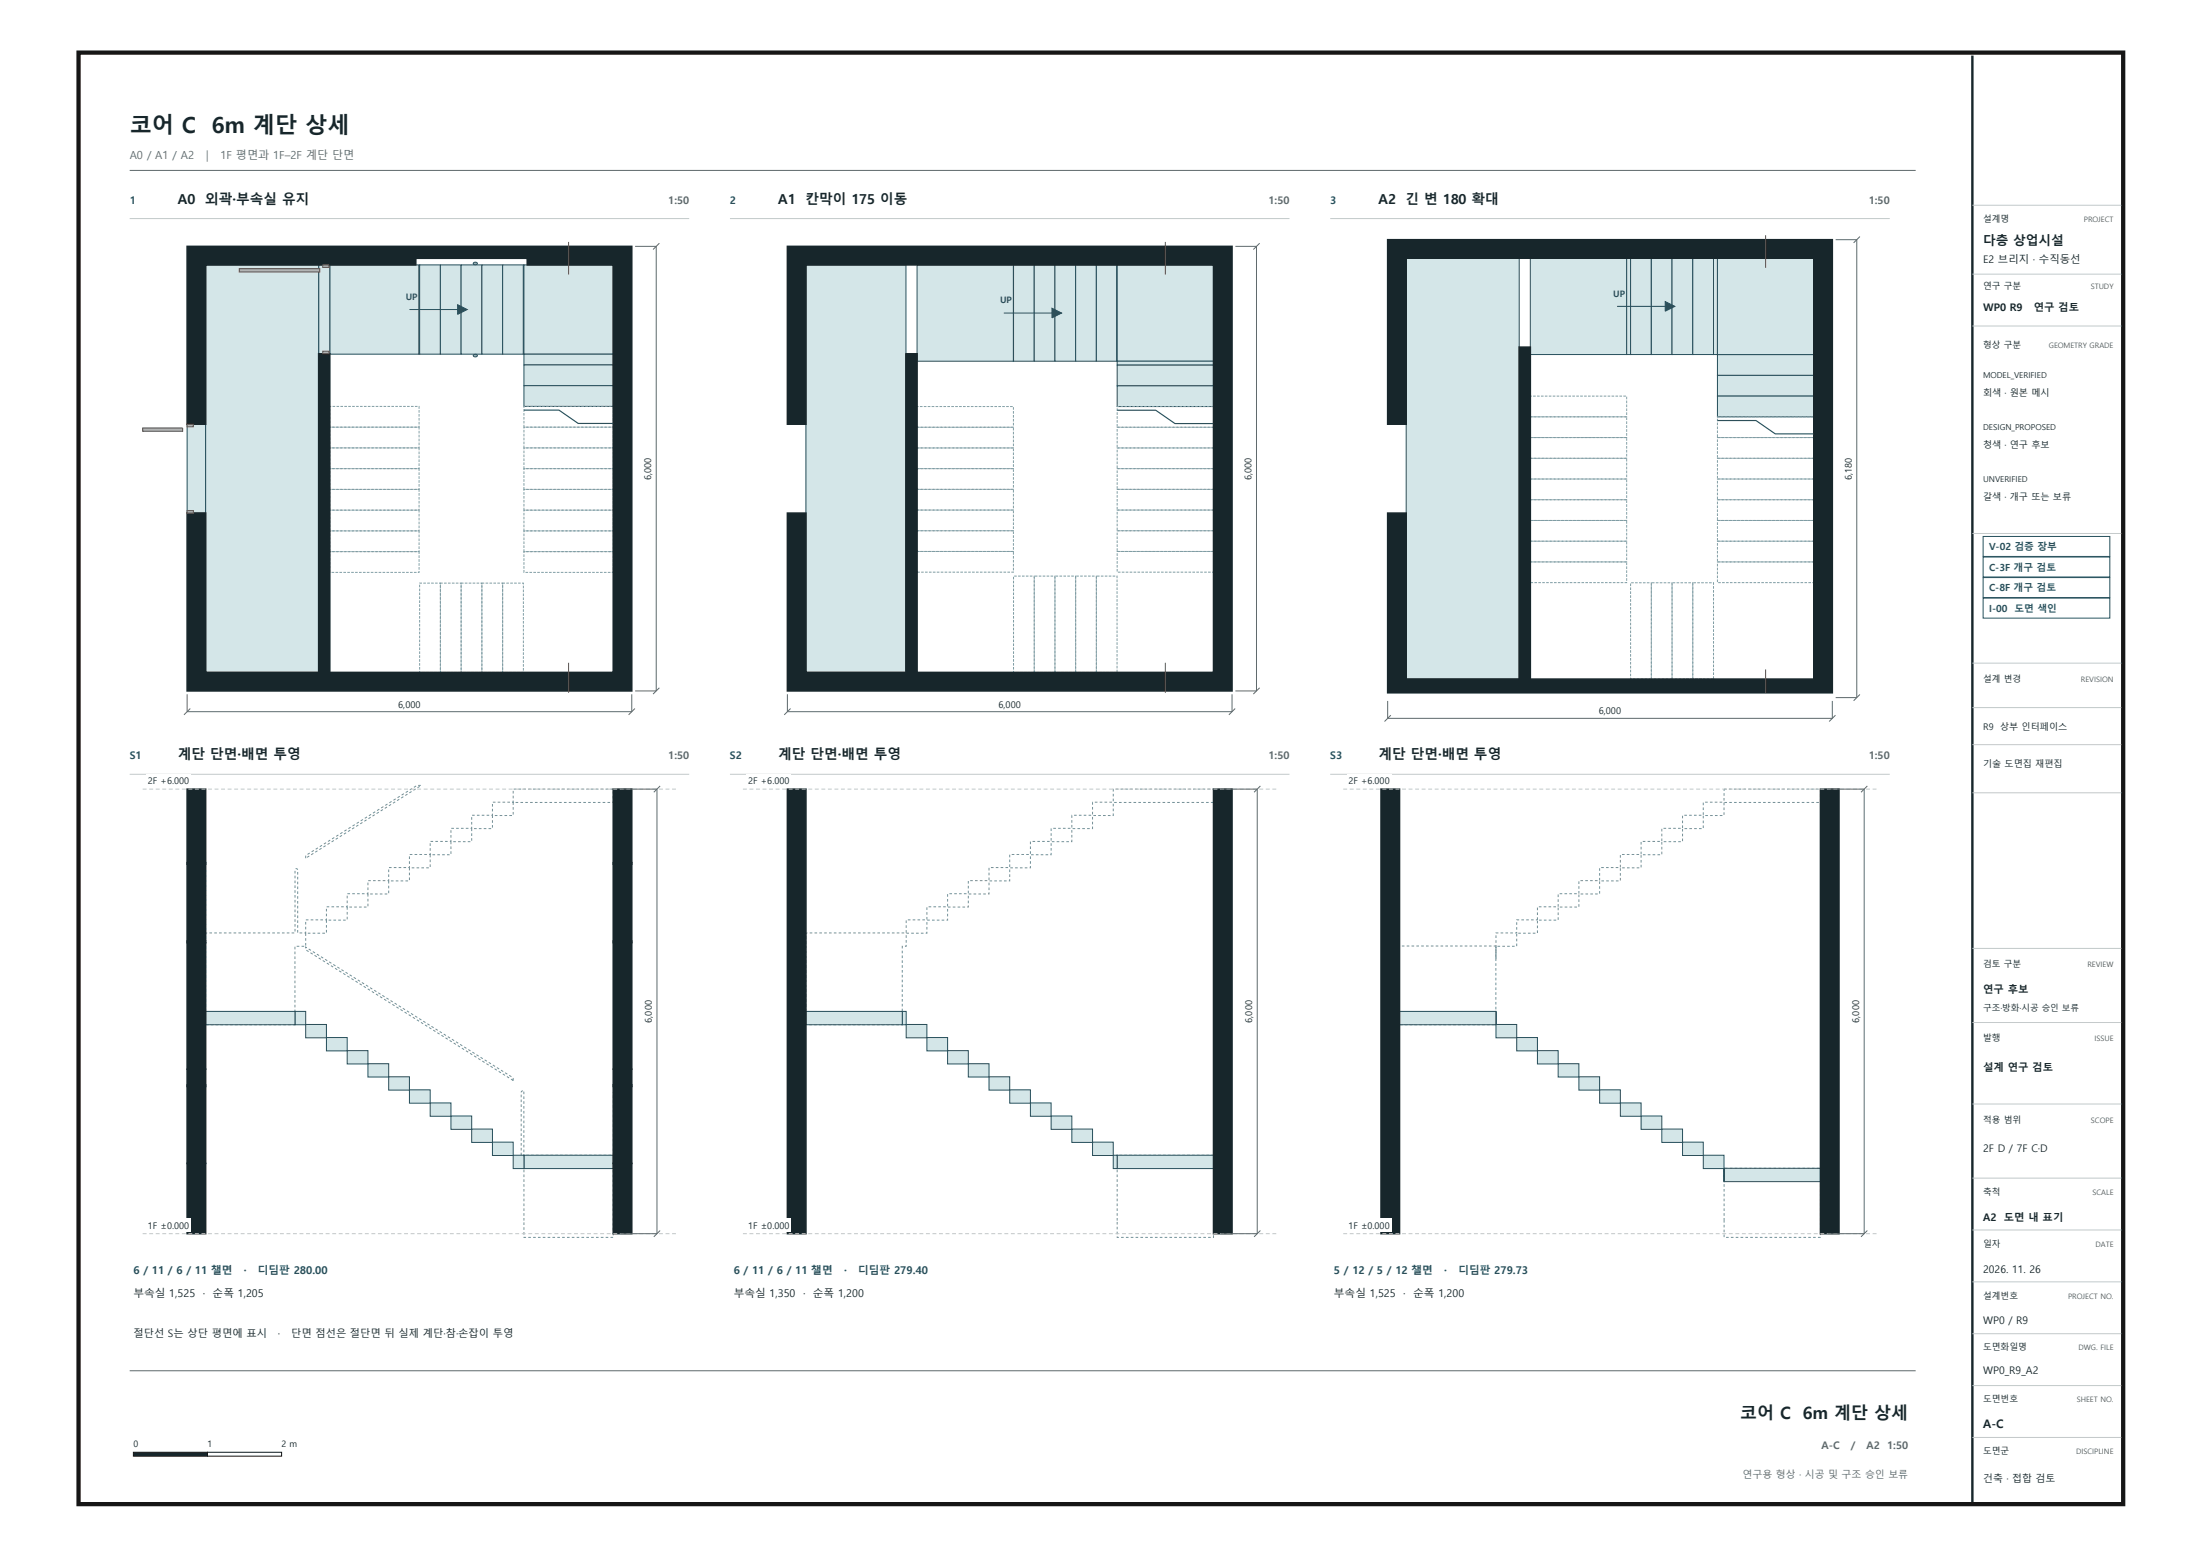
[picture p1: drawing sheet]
<svg xmlns="http://www.w3.org/2000/svg" width="594mm" height="420mm" viewBox="0 0 594 420" stroke-linecap="round" stroke-linejoin="round" font-family="sans-serif">
<path d="M35 46h482M35 370h482" fill="none" stroke="#5e696b" stroke-width=".27"/>
<path d="M36 392h20v1h-20z" fill="#17262b" stroke="#161616" stroke-width=".27"/>
<path d="M56 392h20v1h-20z" fill="#fff" stroke="#161616" stroke-width=".27"/>
<path d="M35 59h151" fill="none" stroke="#c2c9c9" stroke-width=".27"/>
<g fill="#d4e6e8" stroke="#264f5c" stroke-width=".27">
<path d="M89 71.5h24.1v24.1h-24.1z" fill-rule="evenodd"/>
<path d="M113.1 71.5h.1v24.1h-.1z" fill-rule="evenodd"/>
<path d="M50.5 114.5h5v24h-5z" fill-rule="evenodd"/>
<path d="M86 71.5h3v24h-3z" fill-rule="evenodd"/>
<path d="M55.5 71.5h30.5v110h-30.5z" fill-rule="evenodd"/>
<path d="M113.2 71.5h5.7v24.1h-5.7z" fill-rule="evenodd"/>
<path d="M118.9 71.5h5.6v24.1h-5.6z" fill-rule="evenodd"/>
<path d="M124.5 71.5h5.5v24.1h-5.5z" fill-rule="evenodd"/>
<path d="M130 71.5h5.6v24.1h-5.6z" fill-rule="evenodd"/>
<path d="M135.6 71.5h5.7v24.1h-5.7z" fill-rule="evenodd"/>
<path d="M141.3 71.5h.1v24.1h-.1z" fill-rule="evenodd"/>
<path d="M141.4 71.5h24.1v24.1h-24.1z" fill-rule="evenodd"/>
<path d="M141.4 95.6h24.1v2.9h-24.1z" fill-rule="evenodd"/>
<path d="M141.4 98.5h24.1v5.6h-24.1z" fill-rule="evenodd"/>
<path d="M141.4 104.1h24.1v5.6h-24.1z" fill-rule="evenodd"/>
</g>
<g fill="none" stroke="#809ea6" stroke-width=".27" stroke-dasharray=".7 .4" stroke-linecap="butt">
<path d="M89 115.3v-5.6h24.1v5.6h-24.1M165.5 109.7v5.6h-24.1v-5.6h24.1M165.5 115.3v5.6h-24.1v-5.6h24.1M89 137.7v-5.6h24.1v5.6h-24.1M89 132.1v-5.6h24.1v5.6h-24.1M89 126.5v-5.6h24.1v5.6h-24.1M89 120.9v-5.6h24.1v5.6h-24.1M165.5 120.9v5.6h-24.1v-5.6h24.1M165.5 126.5v5.6h-24.1v-5.6h24.1M165.5 132.1v5.6h-24.1v-5.6h24.1M165.5 137.7v5.6h-24.1v-5.6h24.1M89 154.5v-5.6h24.1v5.6h-24.1"/>
<path d="M89 148.9v-5.6h24.1v5.6h-24.1M89 143.3v-5.6h24.1v5.6h-24.1M165.5 143.3v5.6h-24.1v-5.6h24.1M165.5 148.9v5.6h-24.1v-5.6h24.1M118.9 181.5h-5.7v-24.1h5.7v24.1M124.5 181.5h-5.6v-24.1h5.6v24.1M130 181.5h-5.5v-24.1h5.5v24.1M135.6 181.5h-5.6v-24.1h5.6v24.1M141.3 181.5h-5.7v-24.1h5.7v24.1"/>
</g>
<g fill="#94b8c2" stroke="#264f5c" stroke-width=".27">
<path d="M127.8 95.8l.3-.2a.44 .44 0 0 1 .6 .1 .44 .44 0 0 1 0 .6 .44 .44 0 0 1-.6 0l-.3-.1z" fill-rule="evenodd"/>
<path d="M127.8 70.9l.3-.1a.44 .44 0 0 1 .6 0 .44 .44 0 0 1 0 .6 .44 .44 0 0 1-.6 .1l-.3-.2z" fill-rule="evenodd"/>
</g>
<path d="M50.5 66.5h120v120h-120v-48h5v43h110v-110h-23.2v-1.8h-30.1v1.8h-56.7v43h-5z" fill-rule="evenodd" fill="#17262b" stroke="#17262b" stroke-width=".42"/>
<g fill="#c9ab96" stroke="#914a2e" stroke-width=".27">
<path d="M50.5 114.5h1.7v.7h-1.7z" fill-rule="evenodd"/>
<path d="M50.5 137.8h1.7v.7h-1.7z" fill-rule="evenodd"/>
<path d="M38.5 115.5h10.8v.9h-10.8z" fill-rule="evenodd"/>
</g>
<path d="M86 95.5h3v86h-3z" fill-rule="evenodd" fill="#17262b" stroke="#17262b" stroke-width=".42"/>
<g fill="#c9ab96" stroke="#914a2e" stroke-width=".27">
<path d="M87.1 71.5h1.7v.7h-1.7z" fill-rule="evenodd"/>
<path d="M87.1 94.8h1.7v.7h-1.7z" fill-rule="evenodd"/>
<path d="M64.6 72.5h21.7v.9h-21.7z" fill-rule="evenodd"/>
</g>
<path d="M171.4 66.5h5.7v120h-5.7M178 65.6l-1.8 1.8M50.5 187.4v4.7h120v-4.7M51.3 191.2l-1.6 1.8M171.3 191.2l-1.6 1.8M178 185.6l-1.8 1.7" fill="none" stroke="#5e696b" stroke-width=".27"/>
<path d="M110.5 83.6h15.6" fill="none" stroke="#264f5c" stroke-width=".27"/>
<path d="M123.5 82.2l2.6 1.4-2.6 1.2z" fill="#264f5c" stroke="#264f5c" stroke-width=".27"/>
<path d="M153.5 65.3v8.8M153.5 178.9v8.1" fill="none" stroke="#914a2e" stroke-width=".27"/>
<path d="M141.4 110.7h9.4l5.3 3.6h9.4" fill="none" stroke="#264f5c" stroke-width=".31"/>
<path d="M35 209h151" fill="none" stroke="#c2c9c9" stroke-width=".27"/>
<path d="M55.5 234.8v17.7l-.4 .3-.3-.3v-17.7l.3-.3 .4 .3M82.5 231.7v-.8l30-18.9h1.2l-31.2 19.7M55.5 273v-21.2h24.1v-17l.2-.3h.4l.1 .3v17h2.2v-3.5h5.6v-3.5h5.6v-3.6h5.6v-3.5h5.6v-3.5h5.6v-3.6h5.6v-3.5h5.6v-3.5h5.6v-3.5h5.6v-3.6h5.6v-3.5h27v3.6h-27v3.5h-5.6v3.6h-5.6v3.5h-5.6v3.5h-5.6v3.5h-5.6v3.6h-5.6v3.5h-5.6v3.5h-5.6v3.6h-5.6v3.5h-5.6v3.5h-2.9v21.2h-24.1v-3.6M138.5 291.7l-56-35.3v-.8l56 35.3v.8M141.3 294.6l.1 17.9-.4 .3-.3-.3v-17.7l.3-.3 .3 .1M166.1 294.5l.1 .3v17.7l-.3 .3-.4-.3v-17.7l.2-.3h.4M141.4 329.5v-17.7h24.1v22.2h-24.1v-4.5" fill="none" stroke="#758f94" stroke-width=".27" stroke-dasharray=".7 .6" stroke-linecap="butt"/>
<g fill="#d4e6e8" stroke="#264f5c" stroke-width=".27">
<path d="M141.4 311.8h24.1v3.6h-24.1z" fill-rule="evenodd"/>
<path d="M138.5 311.8h2.9v3.6h-2.9z" fill-rule="evenodd"/>
<path d="M132.9 308.3h5.6v3.6h-5.6z" fill-rule="evenodd"/>
<path d="M127.3 304.8h5.6v3.6h-5.6z" fill-rule="evenodd"/>
<path d="M121.7 301.2h5.6v3.6h-5.6z" fill-rule="evenodd"/>
<path d="M116.1 297.7h5.6v3.6h-5.6z" fill-rule="evenodd"/>
<path d="M110.5 294.2h5.6v3.6h-5.6z" fill-rule="evenodd"/>
<path d="M104.9 290.6h5.6v3.6h-5.6z" fill-rule="evenodd"/>
<path d="M99.3 287.1h5.6v3.6h-5.6z" fill-rule="evenodd"/>
<path d="M93.7 283.6h5.6v3.6h-5.6z" fill-rule="evenodd"/>
<path d="M88.1 280.1h5.6v3.6h-5.6z" fill-rule="evenodd"/>
<path d="M82.5 276.5h5.6v3.6h-5.6z" fill-rule="evenodd"/>
<path d="M79.6 273h2.9v3.6h-2.9z" fill-rule="evenodd"/>
<path d="M55.5 273h24.1v3.6h-24.1z" fill-rule="evenodd"/>
</g>
<g fill="#17262b" stroke="#17262b" stroke-width=".42">
<path d="M50.5 314h5v19h-5z" fill-rule="evenodd"/>
<path d="M165.5 314h5v19h-5z" fill-rule="evenodd"/>
<path d="M50.5 293.3h5v20.7h-5z" fill-rule="evenodd"/>
<path d="M165.5 293.3h5v20.7h-5z" fill-rule="evenodd"/>
<path d="M50.5 292.9h5v.4h-5z" fill-rule="evenodd"/>
<path d="M165.5 292.9h5v.4h-5z" fill-rule="evenodd"/>
<path d="M50.5 288.6h5v4.3h-5z" fill-rule="evenodd"/>
<path d="M165.5 288.6h5v4.3h-5z" fill-rule="evenodd"/>
<path d="M50.5 254.4h5v34.2h-5z" fill-rule="evenodd"/>
<path d="M165.5 254.4h5v34.2h-5z" fill-rule="evenodd"/>
<path d="M50.5 254h5v.4h-5z" fill-rule="evenodd"/>
<path d="M165.5 254h5v.4h-5z" fill-rule="evenodd"/>
<path d="M50.5 233.3h5v20.7h-5z" fill-rule="evenodd"/>
<path d="M165.5 233.3h5v20.7h-5z" fill-rule="evenodd"/>
<path d="M50.5 232.9h5v.4h-5z" fill-rule="evenodd"/>
<path d="M165.5 232.9h5v.4h-5z" fill-rule="evenodd"/>
<path d="M50.5 213h5v19.9h-5z" fill-rule="evenodd"/>
<path d="M165.5 213h5v19.9h-5z" fill-rule="evenodd"/>
</g>
<path d="M38.5 333h144" fill="none" stroke="#c2c9c9" stroke-width=".27" stroke-dasharray="1.1 .7" stroke-linecap="butt"/>
<path d="M39.4 328.9h12.1v3.5h-12.1z" fill="#fff"/>
<path d="M38.5 213h144" fill="none" stroke="#c2c9c9" stroke-width=".27" stroke-dasharray="1.1 .7" stroke-linecap="butt"/>
<path d="M39.4 208.9h12.1v3.5h-12.1z" fill="#fff"/>
<path d="M167.4 213h9.9v120h-9.9M178.2 212.1l-1.8 1.7M178.2 332.2l-1.8 1.6" fill="none" stroke="#5e696b" stroke-width=".27"/>
<path d="M197 59h151" fill="none" stroke="#c2c9c9" stroke-width=".27"/>
<g fill="#d4e6e8" stroke="#264f5c" stroke-width=".27">
<path d="M247.5 71.5h26v26h-26z" fill-rule="evenodd"/>
<path d="M273.5 71.5v26z" fill-rule="evenodd"/>
<path d="M217.5 71.5h27v110h-27z" fill-rule="evenodd"/>
<path d="M273.5 71.5h5.6v26h-5.6z" fill-rule="evenodd"/>
<path d="M279.1 71.5h5.6v26h-5.6z" fill-rule="evenodd"/>
<path d="M284.7 71.5h5.6v26h-5.6z" fill-rule="evenodd"/>
<path d="M290.3 71.5h5.6v26h-5.6z" fill-rule="evenodd"/>
<path d="M295.9 71.5h5.6v26h-5.6z" fill-rule="evenodd"/>
<path d="M301.5 71.5v26z" fill-rule="evenodd"/>
<path d="M301.5 71.5h26v26h-26z" fill-rule="evenodd"/>
<path d="M301.5 97.5h26v1.1h-26z" fill-rule="evenodd"/>
<path d="M301.5 98.6h26v5.5h-26z" fill-rule="evenodd"/>
<path d="M301.5 104.1h26v5.6h-26z" fill-rule="evenodd"/>
</g>
<g fill="none" stroke="#809ea6" stroke-width=".27" stroke-dasharray=".7 .4" stroke-linecap="butt">
<path d="M247.5 115.3v-5.6h26v5.6h-26M327.5 109.7v5.6h-26v-5.6h26M327.5 115.3v5.6h-26v-5.6h26M247.5 137.7v-5.6h26v5.6h-26M247.5 132.1v-5.6h26v5.6h-26M247.5 126.5v-5.6h26v5.6h-26M247.5 120.9v-5.6h26v5.6h-26M327.5 120.9v5.6h-26v-5.6h26M327.5 126.5v5.6h-26v-5.6h26M327.5 132.1v5.6h-26v-5.6h26M327.5 137.7v5.6h-26v-5.6h26M247.5 154.4v-5.5h26v5.5h-26"/>
<path d="M247.5 148.9v-5.6h26v5.6h-26M247.5 143.3v-5.6h26v5.6h-26M327.5 143.3v5.6h-26v-5.6h26M327.5 148.9v5.5h-26v-5.5h26M279.1 181.5h-5.6v-26h5.6v26M284.7 181.5h-5.6v-26h5.6v26M290.3 181.5h-5.6v-26h5.6v26M295.9 181.5h-5.6v-26h5.6v26M301.5 181.5h-5.6v-26h5.6v26"/>
</g>
<g fill="#17262b" stroke="#17262b" stroke-width=".42">
<path d="M212.5 66.5h120v120h-120v-48h5v43h110v-110h-110v43h-5z" fill-rule="evenodd"/>
<path d="M244.5 95.5h3v86h-3z" fill-rule="evenodd"/>
</g>
<path d="M333.4 66.5h5.7v120h-5.7M340 65.6l-1.7 1.8M212.5 187.4v4.7h120v-4.7M213.4 191.2l-1.7 1.8M333.4 191.2l-1.8 1.8M340 185.6l-1.7 1.7" fill="none" stroke="#5e696b" stroke-width=".27"/>
<path d="M270.9 84.5h15.6" fill="none" stroke="#264f5c" stroke-width=".27"/>
<path d="M283.9 83.2l2.6 1.3-2.6 1.3z" fill="#264f5c" stroke="#264f5c" stroke-width=".27"/>
<path d="M314.5 65.3v8.8M314.5 178.9v8.1" fill="none" stroke="#914a2e" stroke-width=".27"/>
<path d="M301.5 110.7h10.4l5.2 3.6h10.4" fill="none" stroke="#264f5c" stroke-width=".31"/>
<path d="M197 209h151" fill="none" stroke="#c2c9c9" stroke-width=".27"/>
<path d="M217.5 273v-21.2h27.1v-3.5h5.5v-3.5h5.6v-3.6h5.6v-3.5h5.6v-3.5h5.6v-3.6h5.6v-3.5h5.6v-3.5h5.6v-3.5h5.6v-3.6h5.5v-3.5h27.1v3.6h-27.1v3.5h-5.5v3.6h-5.6v3.5h-5.6v3.5h-5.6v3.5h-5.6v3.6h-5.6v3.5h-5.6v3.5h-5.6v3.6h-5.6v3.5h-5.5v3.5h-1.1v21.2h-26v-3.6M301.5 329.5v-17.7h26v22.2h-26v-4.5" fill="none" stroke="#758f94" stroke-width=".27" stroke-dasharray=".7 .6" stroke-linecap="butt"/>
<g fill="#d4e6e8" stroke="#264f5c" stroke-width=".27">
<path d="M301.5 311.8h26v3.6h-26z" fill-rule="evenodd"/>
<path d="M300.4 311.8h1.1v3.6h-1.1z" fill-rule="evenodd"/>
<path d="M294.9 308.3h5.5v3.6h-5.5z" fill-rule="evenodd"/>
<path d="M289.3 304.8h5.6v3.6h-5.6z" fill-rule="evenodd"/>
<path d="M283.7 301.2h5.6v3.6h-5.6z" fill-rule="evenodd"/>
<path d="M278.1 297.7h5.6v3.6h-5.6z" fill-rule="evenodd"/>
<path d="M272.5 294.2h5.6v3.6h-5.6z" fill-rule="evenodd"/>
<path d="M266.9 290.6h5.6v3.6h-5.6z" fill-rule="evenodd"/>
<path d="M261.3 287.1h5.6v3.6h-5.6z" fill-rule="evenodd"/>
<path d="M255.7 283.6h5.6v3.6h-5.6z" fill-rule="evenodd"/>
<path d="M250.1 280.1h5.6v3.6h-5.6z" fill-rule="evenodd"/>
<path d="M244.6 276.5h5.5v3.6h-5.5z" fill-rule="evenodd"/>
<path d="M243.5 273h1.1v3.6h-1.1z" fill-rule="evenodd"/>
<path d="M217.5 273h26v3.6h-26z" fill-rule="evenodd"/>
</g>
<g fill="#17262b" stroke="#17262b" stroke-width=".42">
<path d="M212.5 213h5v120h-5z" fill-rule="evenodd"/>
<path d="M327.5 213h5v120h-5z" fill-rule="evenodd"/>
</g>
<path d="M200.5 333h144" fill="none" stroke="#c2c9c9" stroke-width=".27" stroke-dasharray="1.1 .7" stroke-linecap="butt"/>
<path d="M201.4 328.9h12.1v3.5h-12.1z" fill="#fff"/>
<path d="M200.5 213h144" fill="none" stroke="#c2c9c9" stroke-width=".27" stroke-dasharray="1.1 .7" stroke-linecap="butt"/>
<path d="M201.4 208.9h12.1v3.5h-12.1z" fill="#fff"/>
<path d="M329.4 213h9.9v120h-9.9M340.1 212.1l-1.7 1.7M340.1 332.2l-1.7 1.6" fill="none" stroke="#5e696b" stroke-width=".27"/>
<path d="M359 59h151" fill="none" stroke="#c2c9c9" stroke-width=".27"/>
<g fill="#d4e6e8" stroke="#264f5c" stroke-width=".27">
<path d="M413 69.7h26v26h-26z" fill-rule="evenodd"/>
<path d="M439 69.7h1.1v26h-1.1z" fill-rule="evenodd"/>
<path d="M379.5 69.7h30.5v113.6h-30.5z" fill-rule="evenodd"/>
<path d="M440.1 69.7h5.6v26h-5.6z" fill-rule="evenodd"/>
<path d="M445.7 69.7h5.6v26h-5.6z" fill-rule="evenodd"/>
<path d="M451.3 69.7h5.5v26h-5.5z" fill-rule="evenodd"/>
<path d="M456.8 69.7h5.6v26h-5.6z" fill-rule="evenodd"/>
<path d="M462.4 69.7h1.1v26h-1.1z" fill-rule="evenodd"/>
<path d="M463.5 69.7h26v26h-26z" fill-rule="evenodd"/>
<path d="M463.5 95.7h26z" fill-rule="evenodd"/>
<path d="M463.5 95.7h26v5.6h-26z" fill-rule="evenodd"/>
<path d="M463.5 101.3h26v5.6h-26z" fill-rule="evenodd"/>
<path d="M463.5 106.9h26v5.6h-26z" fill-rule="evenodd"/>
</g>
<g fill="none" stroke="#809ea6" stroke-width=".27" stroke-dasharray=".7 .4" stroke-linecap="butt">
<path d="M413 118.1v-5.6h26v5.6h-26M413 112.5v-5.6h26v5.6h-26M489.5 112.5v5.6h-26v-5.6h26M489.5 118.1v5.6h-26v-5.6h26M413 134.9v-5.6h26v5.6h-26M413 129.3v-5.6h26v5.6h-26M413 123.7v-5.6h26v5.6h-26M489.5 123.7v5.6h-26v-5.6h26M489.5 129.3v5.6h-26v-5.6h26M489.5 134.9v5.6h-26v-5.6h26M413 157.3v-5.6h26v5.6h-26M413 151.7v-5.6h26v5.6h-26"/>
<path d="M413 146.1v-5.6h26v5.6h-26M413 140.5v-5.6h26v5.6h-26M489.5 140.5v5.6h-26v-5.6h26M489.5 146.1v5.6h-26v-5.6h26M489.5 151.7v5.6h-26v-5.6h26M445.7 183.3h-5.6v-26h5.6v26M451.3 183.3h-5.6v-26h5.6v26M456.8 183.3h-5.5v-26h5.5v26M462.4 183.3h-5.6v-26h5.6v26"/>
</g>
<g fill="#17262b" stroke="#17262b" stroke-width=".42">
<path d="M374.5 64.7h120v122.3h-120v-48.5h5v44.8h110v-113.6h-110v44.8h-5z" fill-rule="evenodd"/>
<path d="M410 93.7h3v89.6h-3z" fill-rule="evenodd"/>
</g>
<path d="M495.4 64.7h5.7v123.6h-5.7M501.9 63.9l-1.7 1.7M374.5 189.2v4.7h120v-4.7M375.4 193l-1.7 1.7M495.3 193l-1.6 1.7M501.9 187.4l-1.7 1.7" fill="none" stroke="#5e696b" stroke-width=".27"/>
<path d="M436.4 82.7h15.6" fill="none" stroke="#264f5c" stroke-width=".27"/>
<path d="M449.4 81.4l2.6 1.3-2.6 1.3z" fill="#264f5c" stroke="#264f5c" stroke-width=".27"/>
<path d="M476.5 63.5v8.8M476.5 180.7v6.3" fill="none" stroke="#914a2e" stroke-width=".27"/>
<path d="M463.5 113.5h10.4l5.2 3.6h10.4" fill="none" stroke="#264f5c" stroke-width=".31"/>
<path d="M359 209h151" fill="none" stroke="#c2c9c9" stroke-width=".27"/>
<path d="M465.3 213h26v3.6h-26v-3.6M414.9 248.3v-3.5h5.6v-3.6h5.6v-3.5h5.6v-3.5h5.6v-3.6h5.6v-3.5h5.6v-3.5h5.6v-3.5h5.6v-3.6h5.6v3.6h-5.6v3.6h-5.6v3.5h-5.6v3.5h-5.6v3.5h-5.6v3.6h-5.6v3.5h-5.6v3.5h-5.6v3.6h-5.6v3.5h-5.6v3.5h-5.6v3.6v-7.2h5.6v-3.5h5.6M377.7 273v-17.6h26v21.2h-26v-3.6M465.3 329.5v-14.1h26v18.6h-26v-4.5" fill="none" stroke="#758f94" stroke-width=".27" stroke-dasharray=".7 .6" stroke-linecap="butt"/>
<g fill="#d4e6e8" stroke="#264f5c" stroke-width=".27">
<path d="M465.3 315.4h26v3.6h-26z" fill-rule="evenodd"/>
<path d="M465.3 315.4v3.6z" fill-rule="evenodd"/>
<path d="M459.7 311.8h5.6v3.6h-5.6z" fill-rule="evenodd"/>
<path d="M454.1 308.3h5.6v3.6h-5.6z" fill-rule="evenodd"/>
<path d="M448.5 304.8h5.6v3.6h-5.6z" fill-rule="evenodd"/>
<path d="M442.9 301.2h5.6v3.6h-5.6z" fill-rule="evenodd"/>
<path d="M437.3 297.7h5.6v3.6h-5.6z" fill-rule="evenodd"/>
<path d="M431.7 294.2h5.6v3.6h-5.6z" fill-rule="evenodd"/>
<path d="M426.1 290.6h5.6v3.6h-5.6z" fill-rule="evenodd"/>
<path d="M420.5 287.1h5.6v3.6h-5.6z" fill-rule="evenodd"/>
<path d="M414.9 283.6h5.6v3.6h-5.6z" fill-rule="evenodd"/>
<path d="M409.3 280.1h5.6v3.6h-5.6z" fill-rule="evenodd"/>
<path d="M403.7 276.5h5.6v3.6h-5.6z" fill-rule="evenodd"/>
<path d="M403.7 273v3.6z" fill-rule="evenodd"/>
<path d="M377.7 273h26v3.6h-26z" fill-rule="evenodd"/>
</g>
<g fill="#17262b" stroke="#17262b" stroke-width=".42">
<path d="M372.7 213h5v120h-5z" fill-rule="evenodd"/>
<path d="M491.3 213h5v120h-5z" fill-rule="evenodd"/>
</g>
<path d="M362.5 333h144" fill="none" stroke="#c2c9c9" stroke-width=".27" stroke-dasharray="1.1 .7" stroke-linecap="butt"/>
<path d="M363.4 328.9h12.1v3.5h-12.1z" fill="#fff"/>
<path d="M362.5 213h144" fill="none" stroke="#c2c9c9" stroke-width=".27" stroke-dasharray="1.1 .7" stroke-linecap="butt"/>
<path d="M363.4 208.9h12.1v3.5h-12.1z" fill="#fff"/>
<path d="M493.2 213h9.9v120h-9.9M503.9 212.1l-1.6 1.7M503.9 332.2l-1.6 1.6" fill="none" stroke="#5e696b" stroke-width=".27"/>
<path d="M21.2 14.2h551.8v391.8h-551.8z" fill="none" stroke="#161616" stroke-width="1.2" stroke-linecap="butt"/>
<path d="M532.3 15v390.5" fill="none" stroke="#17262b" stroke-width=".65" stroke-linecap="butt"/>
<g fill="none" stroke="#c2c9c9" stroke-width=".27">
<path d="M532.3 55.4h40.2M532.3 74h40.2M532.3 88h40.2M532.3 144h40.2M532.3 179h40.2M532.3 191h40.2M532.3 201h40.2M532.3 214h40.2M532.3 256h40.2M532.3 276h40.2M532.3 298h40.2M532.3 318h40.2"/>
<path d="M532.3 332h40.2M532.3 346h40.2M532.3 360h40.2M532.3 374h40.2M532.3 388h40.2"/>
</g>
<g fill="#fff" stroke="#264f5c" stroke-width=".27">
<path d="M535.2 144.8h34.2v5.4h-34.2z"/>
<path d="M535.2 150.4h34.2v5.4h-34.2z"/>
<path d="M535.2 155.9h34.2v5.4h-34.2z"/>
<path d="M535.2 161.5h34.2v5.4h-34.2z"/>
</g>
<g font-size="6" fill="#17262b">
<text x="35" y="36">코어 C</text>
<text x="57.1" y="36">6m 계단 상세</text>
</g>
<g font-size="4.6" fill="#17262b">
<text x="469.6" y="383">코어 C</text>
<text x="486.5" y="383">6m 계단 상세</text>
</g>
<g font-size="3.7" fill="#17262b">
<text x="48" y="55">A0</text>
<text x="55.3" y="55">외곽·부속실 유지</text>
<text x="210" y="55">A1</text>
<text x="217.3" y="55">칸막이 175 이동</text>
<text x="372" y="55">A2</text>
<text x="379.3" y="55">긴 변 180 확대</text>
<text x="48" y="205">계단 단면·배면 투영</text>
<text x="210" y="205">계단 단면·배면 투영</text>
<text x="372" y="205">계단 단면·배면 투영</text>
</g>
<text font-size="3.5" fill="#161616" x="535.2" y="66">다층 상업시설</text>
<text font-size="3.2" fill="#161616" x="535.2" y="385.5">A-C</text>
<g font-size="3" fill="#5e696b">
<text x="35" y="43">A0 / A1 / A2</text>
<text x="55.6" y="43">|</text>
<text x="59.5" y="43">1F 평면과 1F–2F 계단 단면</text>
</g>
<g font-size="2.9" fill="#264f5c">
<text x="36" y="344">6 / 11 / 6 / 11 챌면</text>
<text x="65.8" y="344">·</text>
<text x="69.6" y="344">디딤판 280.00</text>
<text x="198" y="344">6 / 11 / 6 / 11 챌면</text>
<text x="227.8" y="344">·</text>
<text x="231.6" y="344">디딤판 279.40</text>
<text x="360" y="344">5 / 12 / 5 / 12 챌면</text>
<text x="389.8" y="344">·</text>
<text x="393.6" y="344">디딤판 279.73</text>
</g>
<g font-size="2.9" fill="#17262b">
<text x="36" y="350">부속실 1,525</text>
<text x="54.7" y="350">·</text>
<text x="57.4" y="350">순폭 1,205</text>
<text x="198" y="350">부속실 1,350</text>
<text x="216.7" y="350">·</text>
<text x="219.4" y="350">순폭 1,200</text>
<text x="360" y="350">부속실 1,525</text>
<text x="378.7" y="350">·</text>
<text x="381.4" y="350">순폭 1,200</text>
</g>
<g font-size="2.8" fill="#264f5c">
<text x="35" y="55">1</text>
<text x="197" y="55">2</text>
<text x="359" y="55">3</text>
<text x="35" y="205">S1</text>
<text x="197" y="205">S2</text>
<text x="359" y="205">S3</text>
</g>
<g font-size="2.8" fill="#5e696b">
<text x="180.4" y="55">1:50</text>
<text x="342.4" y="55">1:50</text>
<text x="504.4" y="55">1:50</text>
<text x="180.4" y="205">1:50</text>
<text x="342.4" y="205">1:50</text>
<text x="504.4" y="205">1:50</text>
<text x="491.6" y="391">A-C</text>
<text x="499.5" y="391">/</text>
<text x="503.7" y="391">A2</text>
<text x="509.3" y="391">1:50</text>
</g>
<g font-size="2.8" fill="#161616">
<text x="535.2" y="71">E2 브리지 · 계단실</text>
<text x="535.2" y="84">WP0 R8</text>
<text x="547.9" y="84">연구용</text>
<text x="535.2" y="268">연구 후보</text>
<text x="535.2" y="289">설계 연구 검토</text>
<text x="535.2" y="311">2F D / 7F C·D</text>
<text x="535.2" y="329.5">A2</text>
<text x="541.8" y="329.5">1:50</text>
<text x="535.2" y="343.6">2026. 11. 25</text>
<text x="535.2" y="357.5">WP0 / R8</text>
<text x="535.2" y="371">WP0_R8_A2</text>
</g>
<g font-size="2.8" fill="#17262b">
<text x="535.2" y="71">E2 브리지 · 수직동선</text>
<text x="535.2" y="84">WP0 R9</text>
<text x="548.9" y="84">연구 검토</text>
<text x="540.8" y="329.5">도면 내 표기</text>
<text x="535.2" y="343.6">2026. 11. 26</text>
<text x="535.2" y="357.5">WP0 / R9</text>
<text x="36" y="361">절단선 S는 상단 평면에 표시</text>
<text x="75" y="361">·</text>
<text x="78.6" y="361">단면 점선은 절단면 뒤 실제 계단·참·손잡이 투영</text>
<text x="535.2" y="371">WP0_R9_A2</text>
</g>
<text font-size="2.7" fill="#5e696b" x="470.3" y="399">연구용 형상 · 시공 및 구조 승인 보류</text>
<text font-size="2.7" fill="#17262b" x="535.2" y="400">건축 · 접합 검토</text>
<g font-size="2.6" fill="#264f5c">
<text x="536.8" y="148.5">V-02 검증 장부</text>
<text x="536.8" y="154.1">C-3F 개구 검토</text>
<text x="536.8" y="159.7">C-8F 개구 검토</text>
<text x="536.8" y="165.2">I-00</text>
<text x="543.6" y="165.2">도면 색인</text>
</g>
<g font-size="2.6" fill="#161616">
<text x="535.2" y="400">코어 C</text>
<text x="544.7" y="400">6m 계단 상세</text>
</g>
<g font-size="2.5" fill="#161616">
<text x="535.2" y="96">6m 계단 대안 비교</text>
<text x="535.2" y="102">치수 mm · 표기 축척</text>
<text x="535.2" y="108">원본 기반 검토</text>
<text x="535.2" y="183.5">설계 변경</text>
</g>
<g font-size="2.5" fill="#17262b">
<text x="535.2" y="107">회색 · 원본 메시</text>
<text x="535.2" y="121">청색 · 연구 후보</text>
<text x="175.7" y="129.5" transform="rotate(-90 175.7 129.5)">6,000</text>
<text x="337.7" y="129.5" transform="rotate(-90 337.7 129.5)">6,000</text>
<text x="499.7" y="129.5" transform="rotate(-90 499.7 129.5)">6,180</text>
<text x="535.2" y="135">갈색 · 개구 또는 보류</text>
<text x="107.5" y="191">6,000</text>
<text x="269.5" y="191">6,000</text>
<text x="431.5" y="192.8">6,000</text>
<text x="535.2" y="197">R9</text>
<text x="539.8" y="197">상부 인터페이스</text>
<text x="535.2" y="207">기술 도면집 재편집</text>
<text x="39.9" y="211.7">2F +6.000</text>
<text x="201.9" y="211.7">2F +6.000</text>
<text x="363.9" y="211.7">2F +6.000</text>
<text x="176" y="276" transform="rotate(-90 176 276)">6,000</text>
<text x="338" y="276" transform="rotate(-90 338 276)">6,000</text>
<text x="501.7" y="276" transform="rotate(-90 501.7 276)">6,000</text>
<text x="39.9" y="331.7">1F ±0.000</text>
<text x="201.9" y="331.7">1F ±0.000</text>
<text x="363.9" y="331.7">1F ±0.000</text>
</g>
<g font-size="2.4" fill="#161616">
<text x="535.2" y="59.6">설계명</text>
<text x="535.2" y="78.2">주기</text>
<text x="535.2" y="261">검토 구분</text>
<text x="535.2" y="281">발행 구분</text>
<text x="535.2" y="303">적용 범위</text>
<text x="535.2" y="322.5">축척</text>
<text x="535.2" y="336.7">일자</text>
<text x="535.2" y="350.5">설계번호</text>
<text x="535.2" y="364.5">도면화일명</text>
<text x="535.2" y="378.5">도면번호</text>
<text x="535.2" y="392.5">도면명</text>
</g>
<g font-size="2.4" fill="#17262b">
<text x="535.2" y="78">연구 구분</text>
<text x="535.2" y="94">형상 구분</text>
<text x="535.2" y="184">설계 변경</text>
<text x="535.2" y="281">발행</text>
<text x="36" y="390.7">0</text>
<text x="56" y="390.7">1</text>
<text x="76" y="390.7">2 m</text>
<text x="535.2" y="392.5">도면군</text>
</g>
<g font-size="2.4" fill="#264f5c">
<text x="109.5" y="80.9">UP</text>
<text x="269.9" y="81.9">UP</text>
<text x="435.4" y="80.1">UP</text>
</g>
<text font-size="2.3" fill="#525457" x="535.2" y="122.5">회색 · 원본 메시</text>
<text font-size="2.3" fill="#1f4a59" x="535.2" y="128">청색 · 연구 형상</text>
<text font-size="2.3" fill="#161616" x="535.2" y="273">구조·방화·시공 승인 보류</text>
<g font-size="2.2" fill="#17262b">
<text x="535.2" y="102">MODEL_VERIFIED</text>
<text x="535.2" y="116">DESIGN_PROPOSED</text>
<text x="535.2" y="130">UNVERIFIED</text>
</g>
<g font-size="2.2" fill="#161616">
<text x="533.3" y="196.5">일자</text>
<text x="545.6" y="196.5">설계</text>
<text x="552.6" y="196.5">검토</text>
<text x="534" y="207.6">26.11.25</text>
<text x="546" y="207.6">R8</text>
<text x="553.3" y="207.6">—</text>
</g>
<g font-size="2" fill="#525457">
<text x="557" y="59.6">PROJECT TITLE</text>
<text x="562.4" y="60">PROJECT</text>
<text x="564.2" y="78">STUDY</text>
<text x="565.2" y="78.2">NOTE</text>
<text x="552.9" y="94">GEOMETRY GRADE</text>
<text x="561.6" y="184">REVISION</text>
<text x="555.6" y="261">REVIEW STATUS</text>
<text x="563.4" y="261">REVIEW</text>
<text x="565.2" y="281">ISSUE</text>
<text x="564.3" y="303">SCOPE</text>
<text x="564.7" y="322.5">SCALE</text>
<text x="565.5" y="336.7">DATE</text>
<text x="558.1" y="350.5">PROJECT NO.</text>
<text x="560.9" y="364.5">DWG. FILE</text>
<text x="560.5" y="378.5">SHEET NO.</text>
<text x="557.2" y="392.5">SUBJECT TITLE</text>
<text x="560.3" y="392.5">DISCIPLINE</text>
</g>
</svg>
